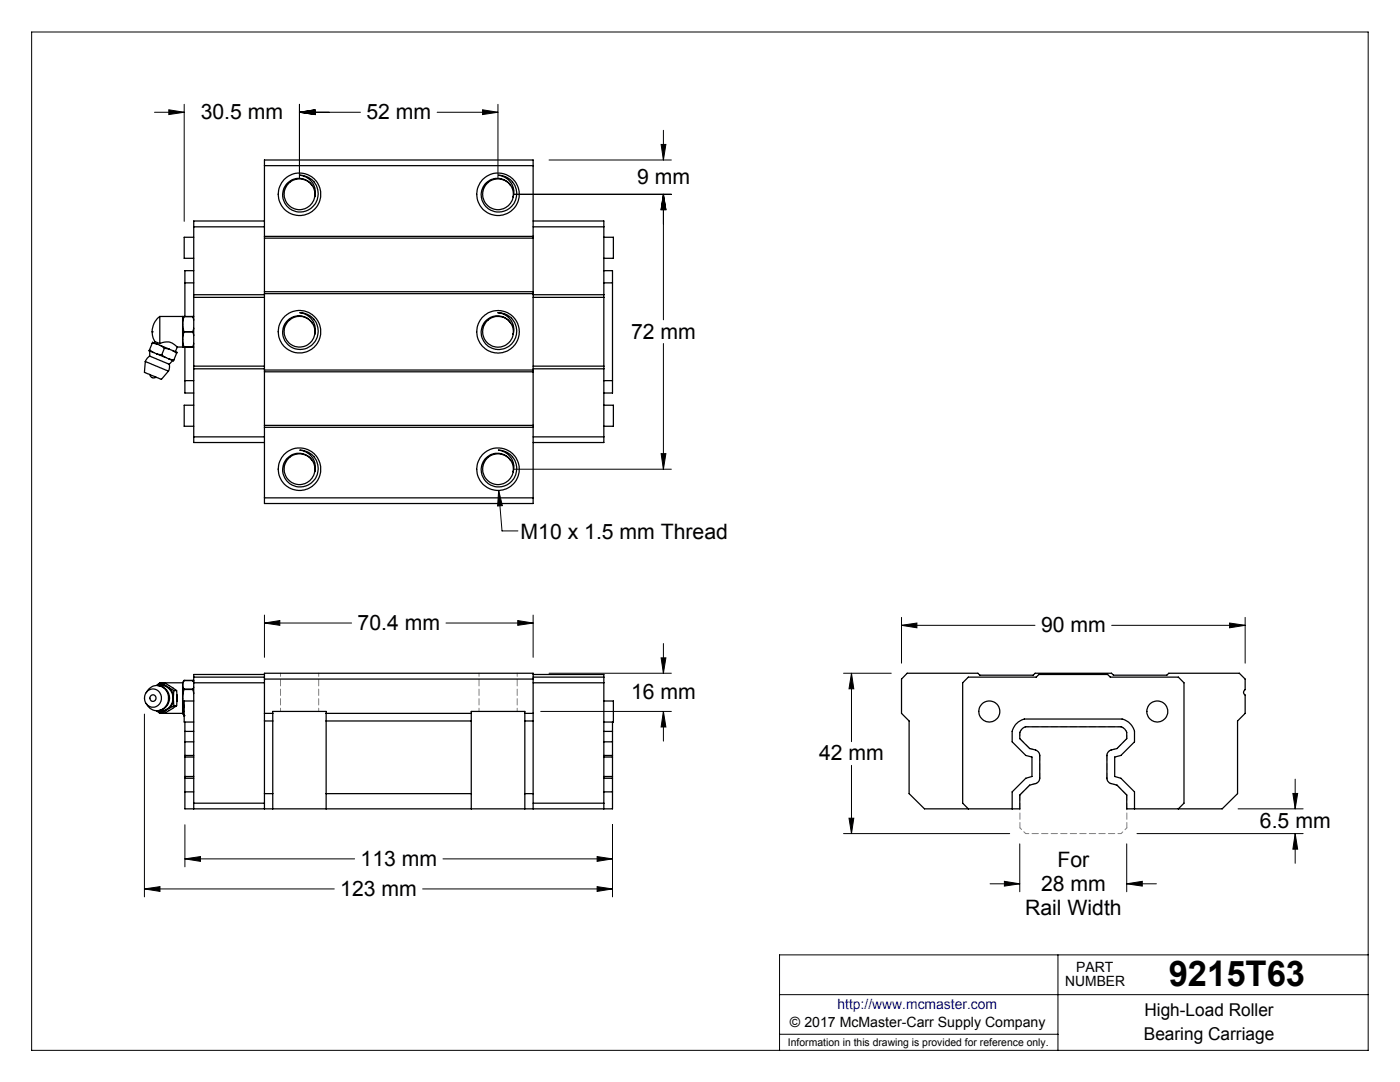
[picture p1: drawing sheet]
<svg xmlns="http://www.w3.org/2000/svg" width="279mm" height="216mm" viewBox="0 0 279 216" stroke-linecap="round" stroke-linejoin="round" font-family="sans-serif">
<g fill="none" stroke="#000" stroke-width=".2">
<path d="M6.3 6.4h266.7v203.2h-266.7zM30.8 22.4h6M33.7 21.9l3.1 .5-3.1 .5zM36.8 20.8v23.4M59.8 22.4l3.1-.5v1zM59.8 20.8v14.8M59.8 22.4h12.1M87.2 22.4h12.2M96.3 21.9l3.1 .5-3.1 .5zM99.4 20.8v14.8M102.6 38.8h31.4M109.6 31.9h24.4"/>
<path d="M131.9 28.8h1l-.5 3.1zM132.4 38.8l.5 3h-1zM132.4 26v5.9M132.4 38.8v25M132.4 68.5v25.1M99.5 97.9l.7 8h3.2M99.5 97.9l.8 3-1 .1zM102.6 93.6h31.4M131.9 90.5h1l-.5 3.1zM52.8 124.3l3-.5v1zM52.8 122.7v8.5M52.8 124.3h17.4"/>
<path d="M89 124.3h17.4M103.3 123.8l3.1 .5-3.1 .5zM106.4 122.7v8.5M109.6 134.3h24.4M131.9 131.3h1l-.5 3zM132.4 128.4v5.9M168.3 134.3h9.6M169.9 134.3l.5 3.1h-1zM169.9 134.3v13.7M179.9 124.8l3.1-.5v1zM179.9 123.2v9.1M179.9 124.8h26.7"/>
<path d="M221.9 124.8h26.6M245.4 124.3l3.1 .5-3.1 .5zM248.5 123.2v9.1M28.8 142.5v36.5M107.9 142h26.1M132.4 142l.5 3.1h-1zM132.4 142v5.9M169.9 152.7v13.6M258 158.3h1l-.5 3.1zM258.5 155.5v5.9M28.8 177.4l3.1-.5v1zM28.8 177.4h37.9"/>
<path d="M36.9 171.4l3.1-.5v1zM36.9 164.6v8.4M36.9 171.4h33.9M84.3 177.4h37.9M88.4 171.4h33.8M119.2 170.9l3 .5-3 .5zM119.2 176.9l3 .5-3 .5zM122.2 164.6v14.4M168.3 166.3h33.2M169.4 163.3h1l-.5 3zM197.6 176.4h5.9M200.4 175.9l3.1 .5-3.1 .4z"/>
<path d="M203.5 168.4v9.5M224.9 176.4l3.1-.5v.9zM224.9 168.4v9.5M224.9 176.4h5.9M226.9 166.3h33.2M247.1 161.4h13M258.5 166.3l.5 3.1h-1zM258.5 166.3v6M155.6 198.5h117.4M211.1 190.5v19.1M273 190.5h-117.4v19.1M155.6 206.4h55.5"/>
</g>
<path d="M206.7 156.3a1.14 1.14 0 0 0 .8-1.1M207.5 150.8a1.14 1.14 0 0 0-.8-1.2M220.9 155.2a1.14 1.14 0 0 0 .9 1.1M221.8 149.6a1.14 1.14 0 0 0-.9 1.2" fill="none" stroke="#808080" stroke-width=".2" stroke-dasharray="1.3 .6" stroke-dashoffset=".7" stroke-linecap="butt"/>
<path d="M204.7 145a1.91 1.91 0 0 0-1.1 1.1M224.9 146.1a1.91 1.91 0 0 0-1.2-1.1" fill="none" stroke="#808080" stroke-width=".2" stroke-dasharray="1.3 .6" stroke-dashoffset=".8" stroke-linecap="butt"/>
<path d="M56 134.3v7.6M63.6 134.3v7.6M95.6 134.3v7.6M103.2 134.3v7.6M203.6 146.1v1.3M205.5 149.3l1.2 .3M206.7 156.3l-1.2 .4M221.8 149.6l1.1-.3M222.9 156.7l-1.1-.4M223.7 145h-19M224.9 147.4v-1.3M204.7 166.3h19" fill="none" stroke="#808080" stroke-width=".2" stroke-dasharray="1.3 .6" stroke-dashoffset=".6"/>
<path d="M207.5 150.8v4.4M220.9 155.2v-4.4" fill="none" stroke="#808080" stroke-width=".2" stroke-dasharray="1.3 .6" stroke-dashoffset=".3"/>
<path d="M203.6 147.4l1.9 1.9M203.6 158.6v6.6M205.5 156.7l-1.9 1.9M222.9 149.3l2-1.9M224.9 158.6l-2-1.9M224.9 165.2v-6.6" fill="none" stroke="#808080" stroke-width=".2" stroke-dasharray="1.3 .6" stroke-dashoffset=".2"/>
<path d="M203.6 165.2l1.1 1.1M223.7 166.3l1.2-1.1" fill="none" stroke="#808080" stroke-width=".2" stroke-dasharray="1.3 .6" stroke-dashoffset=".8"/>
<g fill="#000">
<path d="M99.5 97.9l.8 3-1 .1z"/>
<path d="M52.8 124.3l3-.5v1zM103.3 123.8l3.1 .5-3.1 .5zM36.9 171.4l3.1-.5v1zM119.2 170.9l3 .5-3 .5zM28.8 177.4l3.1-.5v1zM119.2 176.9l3 .5-3 .5zM131.9 131.3h1l-.5 3zM132.4 142l.5 3.1h-1zM179.9 124.8l3.1-.5v1zM245.4 124.3l3.1 .5-3.1 .5zM59.8 22.4l3.1-.5v1zM96.3 21.9l3.1 .5-3.1 .5zM33.7 21.9l3.1 .5-3.1 .5zM59.8 22.4l3.1-.5v1zM131.9 28.8h1l-.5 3.1zM132.4 38.8l.5 3h-1zM132.4 38.8l.5 3h-1zM131.9 90.5h1l-.5 3.1z"/>
<path d="M169.9 134.3l.5 3.1h-1zM169.4 163.3h1l-.5 3zM200.4 175.9l3.1 .5-3.1 .4zM224.9 176.4l3.1-.5v.9zM258.5 166.3l.5 3.1h-1zM258 158.3h1l-.5 3.1z"/>
</g>
<g fill="none" stroke="#000" stroke-width=".25">
<path d="M52.8 31.9h53.6v68.6h-53.6zM52.8 33.1h53.6M57.2 36.7a3.2 3.2 0 0 1 3.7-.8 3.2 3.2 0 0 1 1.9 3.3 3.4 3.4 0 0 0-2.9-4.2 3.6 3.6 0 0 1 3.3 5.1 3.6 3.6 0 0 1-6.1 .8 3.3 3.3 0 0 1 .1-4.2zM57.9 36.4h-.1M62.2 36.9a3.1 3.1 0 0 0-4.8-.1 3.1 3.1 0 0 0 1.1 4.8 3.1 3.1 0 0 0 4.3-2.4M62.8 39.2v.1M96.9 36.6a3.2 3.2 0 0 1 3.7-.7 3.2 3.2 0 0 1 1.8 3.3 3.4 3.4 0 0 0-2.9-4.2 3.6 3.6 0 0 1 3.3 5.1 3.6 3.6 0 0 1-6.1 .8 3.3 3.3 0 0 1 .2-4.3zM97.5 36.4h-.1M101.8 36.9a3.1 3.1 0 0 0-4.8-.1 3.1 3.1 0 0 0 1.1 4.8 3.1 3.1 0 0 0 4.3-2.4M102.4 39.2v.1M36.9 56.4v6.7M36.9 56.4h1.8"/>
<path d="M38.7 47.3h-1.9v4.2h1.9M38.7 54h-1.8v2.4M38.7 59.3h14.1M38.7 58.8h14.1M38.7 45.3h14.1M52.8 44.1h-14.1v44.2h14.1M52.8 47.2h53.6M52.8 47.5h53.6M52.8 58.6h53.6M52.8 58.2h53.6M106.4 44.1h14.1v44.2h-14.1M106.4 59.3h14.1"/>
<path d="M106.4 58.8h14.1M106.4 45.3h14.1M120.5 47.3h1.9v4.2h-1.9M120.5 54h1.7v2.4M120.5 56.4h1.7M122.2 56.4v19.6M29 72.1l4.6 1.9M29 72.1l-.2 2.2 2.5 1.1 .9 .3 1.4-1.7M29.8 71l-.4 .5-.4 .6M29.8 69.8l.9 .5M29.8 71l4 1.7M29.8 69.8l-.1 .2 1 .3"/>
<path d="M29.9 70l-.1 1M29.9 74.8a.77 .77 0 0 0 1.3 .4M30.4 66.2l.2 1.2 .3 .8M30.4 66.2h.1M30.4 68.5l1 .2M30.4 68.5l.1-.2 .9 .4M30.4 68.5l-.6 1.3M30.7 70.3l.6 .3M30.9 68.2l1 .3M30.9 68.2l-.1 .2M31.3 70.6l1 .2M31.3 70.6l1.8 .7"/>
<path d="M31.4 68.7l.6 .2M31.9 63.1a3.7 3.7 0 0 0-1.5 3.1M31.9 63.1v5.4M31.9 68.5a2.81 2.81 0 0 1 3.5 .8M31.9 63.1h4.5M32 68.9l.8 .6M32 68.9l1.8 .8M32.3 70.8l.8 .5M32.8 69.5l1 .2M32.8 69.5l-.5 1.3M33.1 71.3l.7 .3M33.8 71.6l.9 .2"/>
<path d="M33.8 71.6l.8 .4 .1-.2M33.8 69.7l.7 .3M33.8 72.7v.9l-.2 .4M34.5 70l.7 .5M34.5 70l.8 .3-.1 .2M34.5 72l-.7 .7M35.2 70.5l-.5 1.3M35.4 69.3h1M35.4 69.3l-.4 .9M36.4 64.7v3M36.4 64.7l.3 1.5M36.4 67.7l.3 1.5"/>
<path d="M36.4 63.1v1.6M36.4 67.7v1.6M36.4 63.1h.3M36.4 69.3h.3M36.7 66.2h.1M36.7 66.2l-.3 1.5M36.7 63.2l-.3 1.5M36.7 63.1v.1M36.7 69.2v.1M36.7 69.3h1.8M36.7 63.1h1.8M36.7 66.2h1.8"/>
<path d="M36.7 69.2h1.8M36.9 76v2.4h1.8M36.9 69.3v6.7M36.9 76h1.8M38.5 66.2h.1M38.5 66.2l.2 .8M38.5 63.2l.2 .7M38.5 69.2v.1M38.5 69.3h.2M38.5 63.1v.1M38.5 63.1h.2M38.7 65.5l-.2 .7"/>
<path d="M38.7 68.5l-.2 .7M38.7 73.1h14.1M38.7 73.6h14.1M52.8 73.8h53.6M52.8 74.2h53.6M57.2 64.2a3.2 3.2 0 0 1 3.7-.9 3.2 3.2 0 0 1 1.9 3.4 3.4 3.4 0 0 0-2.9-4.3 3.6 3.6 0 0 1 3.2 5.4 3.6 3.6 0 0 1-6.3 .1 3.4 3.4 0 0 1 .4-3.7zM57.9 63.8l-.1 .1M62.3 64.5a3.1 3.1 0 0 0-4.9-.3 3.1 3.1 0 0 0 1.1 4.8 3.1 3.1 0 0 0 4.3-2.3M62.8 66.6v.1M96.9 64a3.2 3.2 0 0 1 3.7-.7 3.2 3.2 0 0 1 1.8 3.4 3.4 3.4 0 0 0-3-4.3 3.6 3.6 0 0 1 3.4 5 3.6 3.6 0 0 1-6 1.1 3.3 3.3 0 0 1 .1-4.5zM97.5 63.8l-.1 .1M101.8 64.4a3.1 3.1 0 0 0-4.8-.1 3.1 3.1 0 0 0 1.1 4.7 3.1 3.1 0 0 0 4.3-2.3"/>
<path d="M102.4 66.6v.1M106.4 73.1h14.1M106.4 73.6h14.1M120.5 76h1.7M122.2 76v2.4h-1.7M38.7 80.9h-1.9v4.2h1.9M38.7 87.2h14.1M52.8 99.3h53.6M52.8 85.3h53.6M52.8 84.9h53.6M57.3 91.4a3.2 3.2 0 0 1 3.7-.6 3.2 3.2 0 0 1 1.8 3.3 3.4 3.4 0 0 0-2.9-4.3 3.6 3.6 0 0 1 3.3 5.2 3.6 3.6 0 0 1-6.1 .7 3.3 3.3 0 0 1 .2-4.3zM57.9 91.2l-.1 .1"/>
<path d="M62.2 91.8a3.1 3.1 0 0 0-4.8-.1 3.1 3.1 0 0 0 1.1 4.7 3.1 3.1 0 0 0 4.3-2.3M62.8 94.1v.1M96.9 91.4a3.2 3.2 0 0 1 3.7-.6 3.2 3.2 0 0 1 1.8 3.3 3.4 3.4 0 0 0-2.9-4.3 3.6 3.6 0 0 1 3.3 5.2 3.6 3.6 0 0 1-6.1 .7 3.3 3.3 0 0 1 .2-4.3zM97.5 91.2l-.1 .1M101.9 91.9a3.1 3.1 0 0 0-4.9-.3 3.1 3.1 0 0 0 1.1 4.8 3.1 3.1 0 0 0 4.3-2.3M102.4 94.1v.1M106.4 87.2h14.1M120.5 80.9h1.9v4.2h-1.9M29.2 138.2l.3-.4a2.35 2.35 0 0 1 3-.7 2.35 2.35 0 0 1 1 2.9 2.25 2.25 0 0 1-1.7 1.8 2.25 2.25 0 0 1-2.3-1l-.3-.4M29.5 137.9a1.79 1.79 0 0 1 2.5 .6 1.79 1.79 0 0 1-.8 2.5 1.81 1.81 0 0 1-2.2-.9 1.81 1.81 0 0 1 .5-2.2zM31.3 136.8a2.52 2.52 0 0 1 2.5 2.5 2.52 2.52 0 0 1-2.5 2.5M31.3 136.8l1-.6 .8 .6"/>
<path d="M31.4 136.8l.9-.2 .8 .2M31.8 136.8a2.51 2.51 0 0 1 2.7 2 2.51 2.51 0 0 1-1.6 2.9l-1.1 .1M31.9 136.2l-.6 .6M31.9 136.2v.3M31.9 136.2h4.5M32.8 136.2l2.4 1.6M33.1 136.8l.7 .4M33.8 137.2l.9 .6M33.8 137.2l.6 .8 .2 .9M34.6 139.8l.1 1M34.6 139.8l-.2 .8-.6 .8M34.6 138.9v.9"/>
<path d="M34.7 137.8l-.1 1.1M34.7 137.8h.5M35.2 137.8v3M35.3 138.6v1.3M36.4 139.3v2.6M36.4 139.3l.3 1.7M36.4 136.7v2.6M36.4 136.7l.3 .8M36.4 136.2v.5M36.7 137.5v.1M36.7 137.6l-.3 1.7M36.7 135.8l-.3 .9"/>
<path d="M36.7 135.8h.1M36.7 135.8l-.3 .4M36.7 135.8h1.8M36.7 137.6h1.8M36.7 137.5h1.8M38.5 137.6l.2 .8M38.5 137.5v.1M38.5 135.8l.2 .4M38.5 135.8h.1M38.5 135.8l.2 .3M38.7 139.9h-1.9v4.2h1.9M38.7 137.1l-.2 .4"/>
<path d="M38.7 136.2h14.1M38.7 135.1h14.1M52.8 135.5h53.6M52.8 134.6h-14.1v26.8M106.4 136.2h14.1M106.4 134.6h14.1v26.8M106.4 135.1h14.1M120.5 139.9h1.9v4.2h-1.9M181 134.3h14.2l.3 .4h10.7l.4-.4h15.2l.4 .4h10.7l.4-.4h14l1.2 1.2v2.1a.6 .6 0 0 0 0 1.1v3.6l-1.5 1.6v14.5l-3.1 3h-19v-2.8l-2-1.9-1.1-.3a1.13 1.13 0 0 1-.9-1.1v-4.5a1.22 1.22 0 0 1 .9-1.2l1.1-.2 2-2v-1.2a1.7 1.7 0 0 0-1.2-1.2h-19a1.85 1.85 0 0 0-1.2 1.2v1.2l2 2 1.2 .2a1.22 1.22 0 0 1 .8 1.2v4.5a1.13 1.13 0 0 1-.8 1.1l-1.2 .3-2 1.9v2.8h-19l-3.1-3v-14.5l-1.5-1.6v-6.8zM31.3 141.8l.6 .5M31.9 142.1v.2M31.9 142.3h4.5"/>
<path d="M33.1 141.8l-.6 .2-1.1-.2M33.1 141.8l-.8 .5-1-.5M33.8 141.4l-.7 .4M34.7 140.8l-.9 .6M34.7 140.8h.5M35.2 140.8l-2.4 1.5M36.4 141.9v.4M36.4 141.9l.3 .9M36.4 142.3l.3 .5M36.7 141v.1M36.7 141.1l-.3 .8M36.7 142.8h.1"/>
<path d="M36.7 141h.1M36.7 141.1h.1M36.9 144.1v1.8M36.9 145.9v15.5h17.5M36.9 158h1.8M36.9 148h1.8M36.9 145.9h1.8M36.9 150.7h1.8M36.9 155.3h1.8M36.9 151.1h1.8M36.9 154.9h1.8M52.8 142.3h1.6"/>
<path d="M52.8 143.9h1.6M52.8 158.4h1.6M65.1 142.3h29M65.1 143.9h29M65.1 158.4h29M104.7 142.3h1.7M104.7 143.9h1.7M104.7 158.4h1.7M120.5 158h1.7M120.5 148h1.7M120.5 145.9h1.7M120.5 150.7h1.7"/>
<path d="M120.5 155.3h1.7M120.5 151.1h1.7M120.5 154.9h1.7M122.2 144.1v1.8M122.2 145.9v15.5h-17.5M38.7 160.3h14.1M52.8 161.4v-27.1h53.6v27.1M54.4 161.4h10.7M54.4 161.4v-19.4h10.7v19.4M65.1 161.4h29M94.1 161.4h10.6M94.1 161.4v-19.4h10.6v19.4"/>
<path d="M106.4 160.3h14.1M193.3 161.4l-1.2-1.1v-24.1l1.2-1.1h13.5l.5-.5h13.8l.5 .5h13.6l1.1 1.1v24.1l-1.1 1.1M202 161.4v-3.4l2.7-2.7 1.3-.4v-3.8l-1.3-.4-2.7-2.7v-2.1a3.3 3.3 0 0 1 2.4-2.4h19.5a3.5 3.5 0 0 1 2.5 2.4v2.1l-2.7 2.7-1.2 .4v3.8l1.2 .4 2.7 2.7v3.4"/>
<circle cx="59.8" cy="38.8" r="4.2"/>
<circle cx="99.4" cy="38.8" r="4.2"/>
<circle cx="59.8" cy="66.2" r="4.2"/>
<circle cx="99.4" cy="66.2" r="4.2"/>
<circle cx="59.8" cy="93.6" r="4.2"/>
<circle cx="99.4" cy="93.6" r="4.2"/>
<circle cx="30.5" cy="139.3" r=".63"/>
<circle cx="197.4" cy="142" r="2.1"/>
<circle cx="231" cy="142" r="2.1"/>
</g>
<text font-size="7.1" x="233.2" y="196.8">9215T63</text>
<g font-size="4.2">
<text x="40.1" y="23.8">30.5 mm</text>
<text x="73.1" y="23.8">52 mm</text>
<text x="127.1" y="36.7">9 mm</text>
<text x="126" y="67.6">72 mm</text>
<text x="103.9" y="107.5">M10 x 1.5 mm Thread</text>
<text x="71.4" y="125.7">70.4 mm</text>
<text x="207.8" y="126.2">90 mm</text>
<text x="126" y="139.6">16 mm</text>
<text x="163.5" y="151.7">42 mm</text>
<text x="251.5" y="165.3">6.5 mm</text>
<text x="72" y="172.8">113 mm</text>
<text x="211" y="173">For</text>
<text x="67.9" y="178.8">123 mm</text>
<text x="207.8" y="177.7">28 mm</text>
<text x="204.6" y="182.5">Rail Width</text>
</g>
<g font-size="3.5">
<text x="228.4" y="202.8">High-Load Roller</text>
<text x="228.3" y="207.5">Bearing Carriage</text>
</g>
<g font-size="2.8">
<text x="212.6" y="196.8">NUMBER</text>
<text x="214.8" y="194">PART</text>
<text x="157.7" y="205">© 2017 McMaster-Carr Supply Company</text>
</g>
<text font-size="2.8" fill="#00f" x="167.1" y="201.4">http://www.mcmaster.com</text>
<text font-size="2.1" x="157.3" y="208.6">Information in this drawing is provided for reference only.</text>
</svg>
